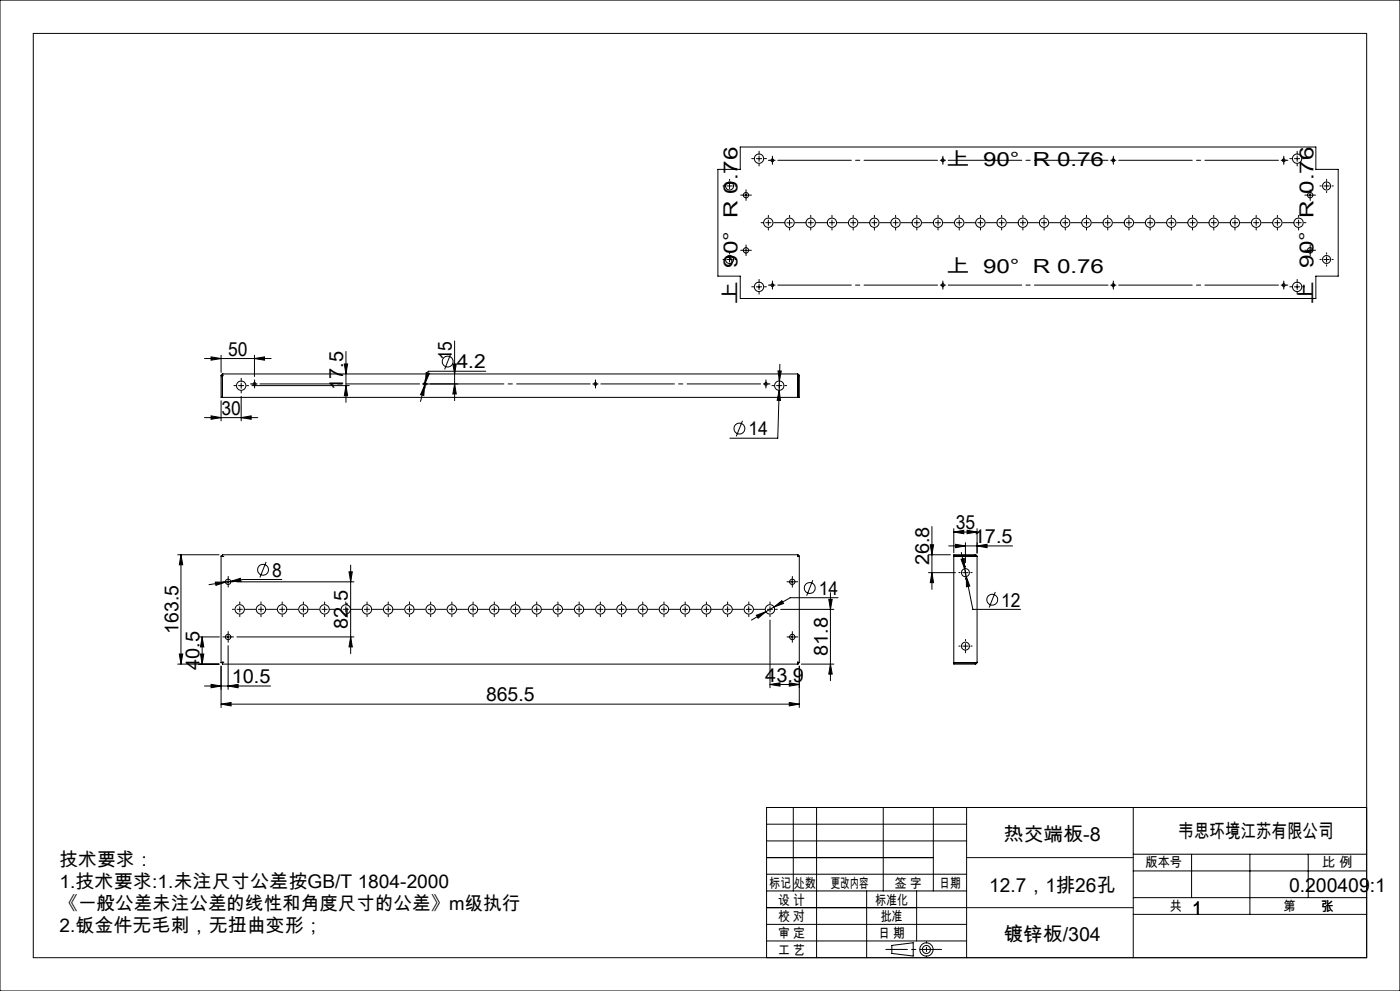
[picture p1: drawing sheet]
<svg xmlns="http://www.w3.org/2000/svg" width="420mm" height="297mm" viewBox="0 0 420 297" stroke-linecap="round" stroke-linejoin="round" font-family="sans-serif">
<g fill="none" stroke="#000" stroke-width=".3">
<path d="M0 0h420v297h-420zM215.4 50.8h6.7v-6.7h172.7v6.7h6.7v32h-6.7v6.7h-172.7v-6.7h-6.7zM218.1 55.7h1.6M218.9 55v1.5M223 58.5h1.6M223.8 57.7v1.6M226.9 47.6h1.6M227.7 46.7v1.7M333.2 48h1.6M334 47.3v1.6M388.3 47.6h1.6M389.1 46.7v1.7"/>
<path d="M392.3 58.5h1.5M393 57.7v1.6M397.2 55.7h1.6M398 55v1.5M218.1 77.8h1.6M218.9 77v1.6M223 75h1.6M223.8 74.2v1.6M236 66.8h1.7M236.9 66v1.6M392.3 75h1.5M393 74.2v1.6"/>
<path d="M397.2 77.8h1.6M398 77v1.6M226.9 86h1.6M227.7 85.2v1.6M333.2 85.5h1.6M334 84.7v1.6M388.3 86h1.6M389.1 85.2v1.6M61.3 107.5h20.1M63.3 107l3 .5-3 .4zM66.3 112.6v6.5h173.5v-6.5M66.3 106.5v5.1"/>
<path d="M66.3 112.6h.4M66.7 112.6v6.5M66.7 112.6h.1M66.7 112.5v.1M66.9 112.1l-.2 .5M66.9 112.1l-.6 .5M66.9 112.1h172.4M71.5 115.6h1.6M72.4 114.8v1.6M72.4 118.8v7.3M75.6 115.6h29.2M76.3 107.5l3-.5v.9z"/>
<path d="M76.3 106.5v6.4M103.3 109.1h1l-.5 3zM103.8 115.6l.5 3h-1zM103.8 105.3v15.3M126.7 115.1h10.7M127.4 115.5l-.3 3-.9-.2zM127.4 115.5l-1.2 4.8M127.5 114.3v1.6M127.6 114.7l-.2 .8M127.8 111.7l1 .2-1.2 2.8zM135.2 106l-1.8 4.7M135.9 109.1h1l-.5 3z"/>
<path d="M136.4 115.1l.5 3h-1zM136.4 102.2v17.9M145.7 111.3h-17.3l-.8 3.4M233 115.6h1.6M233.4 111.2h1l-.6 3zM233.8 117l.3 3h-.9zM233.8 117l-.5 14.3h-14.3M233.8 114.8v1.6M233.8 114.2v2.8M234 109.2l-.2 5M239.3 112.1l.1 .5M239.3 112.1l.5 .5"/>
<path d="M239.4 112.6h.1M239.4 112.5v.1M239.4 112.6v6.5M239.4 112.6h.4M61.3 125.2h16M63.3 124.6l3 .6-3 .5zM66.3 120.1v6M72.4 125.2l3-.6v1.1zM222.7 126.1l-1.8 4.7M279.6 157.8v18.8M286.1 159.5l3-.6v1zM286.1 158.4v7.3"/>
<path d="M286.1 159.5h7M290.1 158.9l3 .6-3 .4zM293.1 158.4v7.4M53.3 166.3h12.4M54.3 166.3l.5 3h-1zM54.3 166.3v32.7M64.6 174.4l3 .1-2.8 .9zM66.3 166.6l.6 .2M66.3 166.6v32M66.7 166.3l.2 .5M66.7 166.3h172.7M66.9 166.8h.1"/>
<path d="M67.6 174.5l-4.9 .7M67.6 174.4h1.7M68.4 173.6v1.6M69.2 174.2l2.9-.9 .2 1zM69.2 174.2l-1.6 .3M71 174.4h35.2M79.8 168.4l-1.8 4.7M84.5 173.7h-11.4l-3.9 .5M104.7 171.4h1l-.5 3zM105.2 169.4v26.5M236.9 174.4h1.6M237.7 173.6v1.6"/>
<path d="M239.3 166.8h.1M239.4 166.3l-.1 .5M239.4 166.6l-.1 .2M239.4 166.6h.4M239.4 166.3v.3M239.8 166.6l-.5 .2M239.8 166.6v32M243.8 173.9l-1.8 4.6M248.6 179.6h1.1l-.6 3zM249.1 177.6v26.4M251.4 179.1h-14.3l-4.9 2.8M278.6 171.6h8"/>
<path d="M278.6 166.3h6.5M279.1 163.3h1l-.5 3zM279.6 171.6l.5 3h-1zM284.6 163.6h19.2M286.1 166.6h6.5M286.6 163.1l3 .5-3 .5zM288.3 167.6l1-.2 .1 3.1zM288.4 165.6l1 4.9M288.8 171.6h1.6M289.4 170.5l.5 2.3M289.6 162.6v6M289.6 170.8v1.6"/>
<path d="M289.9 172.8l1 2.8-1 .3zM289.9 172.8l2 9.8h14.3M292.6 166.6l.5 .2M292.6 166.3l.4 .1 .1 .4M292.6 166.6h.1M292.6 166.3h-6.5v32.7h6.5M292.6 166.3v.3M293.1 166.8v31.7M293.1 163.6l3-.5v1zM298.6 177.4l-1.8 4.7M53.3 199h12.4M53.8 196h1l-.5 3z"/>
<path d="M59.7 190.9h6.1M60.1 196h1l-.5 3zM60.6 190.9l.5 3h-1zM60.6 190.9v8.1M66.3 199.6v12.5M66.7 199h172.7M66.9 198.5l-.2 .5M66.9 198.5l-.6 .1M66.9 198.5h.1M67.6 190.9h1.7M68.4 190.1v1.6M68.4 193.5v13.1"/>
<path d="M71 190.9h35.2M105.2 190.9l.5 3h-1zM223.8 182.6h1.6M224.6 181.8v1.6M226.9 184.4l2.9-1.1-2.4 2zM229.8 183.3l-4.4 2.5M231 185.8v20.3M232.2 181.9l2.4-1.9 .5 .9zM232.2 181.9l-2.4 1.4M234.2 182.6h16M236.9 190.9h1.6M237.7 190.1v1.6"/>
<path d="M239.3 198.5l.5 .1M239.3 198.5l.1 .5M239.3 198.5h.1M239.8 199.6v12.5M240.4 199h9.8M249.1 199l.6 3h-1.1zM286.1 198.6h6.5M288.8 193.6h1.6M289.6 192.9v1.5M292.6 198.6v.4M292.6 198.6h.1M292.7 198.6h-.1"/>
<path d="M293.1 198.5l-.5 .1M293.1 198.5l-.1 .4-.4 .1M61.3 205.6h19.9M63.3 205.1l3 .5-3 .5zM66.3 211l3-.5v1.1zM66.3 211h173.5M68.4 205.6l3-.5v1zM231 205.1l3-.5v1zM231 205.1h8.8M236.8 204.6l3 .5-3 .5zM236.8 210.5l3 .5-3 .6zM230 257h50"/>
<path d="M230 252h60M230 247h60M230 242h180v45h-180zM238 242v25M245 242v45M265 242v25M280 242v25M290 242v45M340 242v45M340 256h70M357.5 256v13M375 256v18"/>
<path d="M392.5 256v13M230 277h60M230 272h60M230 262h60M230 267h60M260 267v20M275 267v15M340 274h70M340 269h70M340 261h70M230 282h60M267.5 283.3l6.5-.8v4l-6.5-.8z"/>
<circle cx="218.9" cy="55.7" r="1.2"/>
<circle cx="223.8" cy="58.5" r=".81"/>
<circle cx="227.7" cy="47.5" r="1.41"/>
<circle cx="231.7" cy="48.1" r=".43"/>
<circle cx="282.9" cy="48" r=".42"/>
<circle cx="334" cy="48.1" r=".43"/>
<circle cx="385.1" cy="48" r=".42"/>
<circle cx="389.1" cy="47.5" r="1.41"/>
<circle cx="393.1" cy="58.5" r=".81"/>
<circle cx="398" cy="55.7" r="1.2"/>
<circle cx="218.9" cy="77.8" r="1.2"/>
<circle cx="223.8" cy="75" r=".81"/>
<circle cx="230.5" cy="66.8" r="1.4"/>
<circle cx="236.9" cy="66.8" r="1.41"/>
<circle cx="243.2" cy="66.8" r="1.41"/>
<circle cx="249.6" cy="66.8" r="1.4"/>
<circle cx="255.9" cy="66.8" r="1.41"/>
<circle cx="262.3" cy="66.8" r="1.4"/>
<circle cx="268.7" cy="66.8" r="1.41"/>
<circle cx="275" cy="66.8" r="1.41"/>
<circle cx="281.4" cy="66.8" r="1.4"/>
<circle cx="287.8" cy="66.8" r="1.41"/>
<circle cx="294.1" cy="66.8" r="1.41"/>
<circle cx="300.5" cy="66.8" r="1.4"/>
<circle cx="306.8" cy="66.8" r="1.41"/>
<circle cx="313.2" cy="66.8" r="1.4"/>
<circle cx="319.6" cy="66.8" r="1.4"/>
<circle cx="325.9" cy="66.8" r="1.41"/>
<circle cx="332.3" cy="66.8" r="1.4"/>
<circle cx="338.7" cy="66.8" r="1.41"/>
<circle cx="345" cy="66.8" r="1.41"/>
<circle cx="351.4" cy="66.8" r="1.4"/>
<circle cx="357.7" cy="66.8" r="1.41"/>
<circle cx="364.1" cy="66.8" r="1.41"/>
<circle cx="370.5" cy="66.8" r="1.4"/>
<circle cx="376.8" cy="66.8" r="1.41"/>
<circle cx="383.2" cy="66.8" r="1.4"/>
<circle cx="389.6" cy="66.8" r="1.41"/>
<circle cx="393.1" cy="75" r=".81"/>
<circle cx="398" cy="77.8" r="1.19"/>
<circle cx="227.7" cy="86" r="1.41"/>
<circle cx="231.7" cy="85.5" r=".42"/>
<circle cx="282.9" cy="85.5" r=".41"/>
<circle cx="334" cy="85.5" r=".42"/>
<circle cx="385.1" cy="85.5" r=".41"/>
<circle cx="389.1" cy="86" r="1.41"/>
<circle cx="72.4" cy="115.6" r="1.4"/>
<circle cx="76.3" cy="115.1" r=".42"/>
<circle cx="127.5" cy="115.1" r=".43"/>
<circle cx="134.3" cy="108.4" r="1.63"/>
<circle cx="178.6" cy="115.1" r=".43"/>
<circle cx="229.8" cy="115.1" r=".42"/>
<circle cx="233.8" cy="115.6" r="1.4"/>
<circle cx="221.8" cy="128.4" r="1.63"/>
<circle cx="68.5" cy="174.4" r=".8"/>
<circle cx="78.9" cy="170.8" r="1.63"/>
<circle cx="237.7" cy="174.4" r=".8"/>
<circle cx="242.9" cy="176.2" r="1.63"/>
<circle cx="289.6" cy="171.6" r="1.2"/>
<circle cx="297.7" cy="179.7" r="1.63"/>
<circle cx="68.5" cy="190.9" r=".8"/>
<circle cx="71.9" cy="182.6" r="1.4"/>
<circle cx="78.3" cy="182.6" r="1.41"/>
<circle cx="84.6" cy="182.6" r="1.41"/>
<circle cx="91" cy="182.6" r="1.4"/>
<circle cx="97.4" cy="182.6" r="1.41"/>
<circle cx="103.7" cy="182.6" r="1.4"/>
<circle cx="110.1" cy="182.6" r="1.4"/>
<circle cx="116.5" cy="182.6" r="1.41"/>
<circle cx="122.8" cy="182.6" r="1.4"/>
<circle cx="129.2" cy="182.6" r="1.41"/>
<circle cx="135.5" cy="182.6" r="1.41"/>
<circle cx="141.9" cy="182.6" r="1.4"/>
<circle cx="148.3" cy="182.6" r="1.41"/>
<circle cx="154.6" cy="182.6" r="1.4"/>
<circle cx="161" cy="182.6" r="1.4"/>
<circle cx="167.4" cy="182.6" r="1.41"/>
<circle cx="173.7" cy="182.6" r="1.4"/>
<circle cx="180.1" cy="182.6" r="1.41"/>
<circle cx="186.4" cy="182.6" r="1.41"/>
<circle cx="192.8" cy="182.6" r="1.4"/>
<circle cx="199.2" cy="182.6" r="1.41"/>
<circle cx="205.5" cy="182.6" r="1.41"/>
<circle cx="211.9" cy="182.6" r="1.4"/>
<circle cx="218.3" cy="182.6" r="1.41"/>
<circle cx="224.6" cy="182.6" r="1.4"/>
<circle cx="231" cy="182.6" r="1.4"/>
<circle cx="237.7" cy="190.9" r=".8"/>
<circle cx="289.6" cy="193.6" r="1.19"/>
<circle cx="277.9" cy="284.6" r="2"/>
<circle cx="277.9" cy="284.6" r="1.22"/>
</g>
<g fill="none" stroke="#000" stroke-width=".3" stroke-dasharray="30.5 1.3 1.3 1.3">
<path d="M217.3 55.7h-.4M218.9 54.1v-.4M218.9 57.3v.4M220.5 55.7h.4M223 58.5h-.8M223.8 57.7v-.8M223.8 59.3v.8M224.6 58.5h.8M226.1 47.5h-.6M227.7 45.9v-.6M227.7 49.1v.6M229.3 47.5h.6"/>
<path d="M230.9 48h-.4M231.7 48v-.8M231.7 48h-.8M231.7 48v.8M231.7 48h.8M231.7 47.2v-.4M231.7 48.8v.5M282.9 48v-.8M282.9 48h-.8M282.9 48v.8M282.9 48h.8M282.9 47.2v-.4"/>
<path d="M282.9 48.8v.5M334 47.2v-.4M334 48.8v.5M385.1 48v-.8M385.1 48h-.8M385.1 48v.8M385.1 48h.8M385.1 47.2v-.4M385.1 48.8v.5M385.9 48h.5M387.5 47.5h-.6M389.1 45.9v-.6"/>
<path d="M389.1 49.1v.6M390.8 47.5h.6M392.3 58.5h-.8M393.1 57.7v-.8M393.1 59.3v.8M393.9 58.5h.8M396.4 55.7h-.4M398 54.1v-.4M398 57.3v.4M399.6 55.7h.4M217.3 77.8h-.4M218.9 76.2v-.4"/>
<path d="M218.9 79.4v.4M220.5 77.8h.4M223 75h-.8M223.8 74.2v-.8M223.8 75.8v.8M224.6 75h.8M228.9 66.7h-.6M230.5 66.7v-.8M230.5 66.7h-.8M230.5 66.7v.8M230.5 66.7h.8M230.5 65.1v-.6"/>
<path d="M230.5 68.3v.6M232.1 66.7h3.2M236.9 65.1v-.6M236.9 68.3v.6M238.5 66.7h3.1M243.2 66.7v-.8M243.2 66.7h-.8M243.2 66.7v.8M243.2 66.7h.8M243.2 65.1v-.6M243.2 68.3v.6M244.8 66.7h3.2"/>
<path d="M249.6 66.7v-.8M249.6 66.7h-.8M249.6 66.7v.8M249.6 66.7h.8M249.6 65.1v-.6M249.6 68.3v.6M251.2 66.7h3.2M256 66.7v-.8M256 66.7h-.8M256 66.7v.8M256 66.7h.8M256 65.1v-.6"/>
<path d="M256 68.3v.6M257.6 66.7h3.1M262.3 66.7v-.8M262.3 66.7h-.8M262.3 66.7v.8M262.3 66.7h.8M262.3 65.1v-.6M262.3 68.3v.6M263.9 66.7h3.2M268.7 66.7v-.8M268.7 66.7h-.8M268.7 66.7v.8"/>
<path d="M268.7 66.7h.8M268.7 65.1v-.6M268.7 68.3v.6M270.3 66.7h3.1M275 66.7v-.8M275 66.7h-.8M275 66.7v.8M275 66.7h.8M275 65.1v-.6M275 68.3v.6M276.6 66.7h3.2M281.4 66.7v-.8"/>
<path d="M281.4 66.7h-.8M281.4 66.7v.8M281.4 66.7h.8M281.4 65.1v-.6M281.4 68.3v.6M283 66.7h3.2M287.8 66.7v-.8M287.8 66.7h-.8M287.8 66.7v.8M287.8 66.7h.8M287.8 65.1v-.6M287.8 68.3v.6"/>
<path d="M289.4 66.7h3.1M294.1 66.7v-.8M294.1 66.7h-.8M294.1 66.7v.8M294.1 66.7h.8M294.1 65.1v-.6M294.1 68.3v.6M295.7 66.7h3.2M300.5 66.7v-.8M300.5 66.7h-.8M300.5 66.7v.8M300.5 66.7h.8"/>
<path d="M300.5 65.1v-.6M300.5 68.3v.6M302.1 66.7h3.2M306.9 66.7v-.8M306.9 66.7h-.8M306.9 66.7v.8M306.9 66.7h.8M306.9 65.1v-.6M306.9 68.3v.6M308.5 66.7h3.1M313.2 66.7v-.8M313.2 66.7h-.8"/>
<path d="M313.2 66.7v.8M313.2 66.7h.8M313.2 65.1v-.6M313.2 68.3v.6M314.8 66.7h3.2M319.6 66.7v-.8M319.6 66.7h-.8M319.6 66.7v.8M319.6 66.7h.8M319.6 65.1v-.6M319.6 68.3v.6M321.2 66.7h3.1"/>
<path d="M326 66.7v-.8M326 66.7h-.9M326 66.7v.8M326 66.7h.8M326 65.1v-.6M326 68.3v.6M327.6 66.7h3.1M332.3 66.7v-.8M332.3 66.7h-.8M332.3 66.7v.8M332.3 66.7h.8M332.3 65.1v-.6"/>
<path d="M332.3 68.3v.6M333.9 66.7h3.2M338.7 66.7v-.8M338.7 66.7h-.8M338.7 66.7v.8M338.7 66.7h.8M338.7 65.1v-.6M338.7 68.3v.6M340.3 66.7h3.1M345 66.7v-.8M345 66.7h-.8M345 66.7v.8"/>
<path d="M345 66.7h.8M345 65.1v-.6M345 68.3v.6M346.6 66.7h3.2M351.4 66.7v-.8M351.4 66.7h-.8M351.4 66.7v.8M351.4 66.7h.8M351.4 65.1v-.6M351.4 68.3v.6M353 66.7h3.2M357.8 66.7v-.8"/>
<path d="M357.8 66.7h-.8M357.8 66.7v.8M357.8 66.7h.8M357.8 65.1v-.6M357.8 68.3v.6M359.4 66.7h3.1M364.1 66.7v-.8M364.1 66.7h-.8M364.1 66.7v.8M364.1 66.7h.8M364.1 65.1v-.6M364.1 68.3v.6"/>
<path d="M365.7 66.7h3.2M370.5 66.7v-.8M370.5 66.7h-.8M370.5 66.7v.8M370.5 66.7h.8M370.5 65.1v-.6M370.5 68.3v.6M372.1 66.7h3.2M376.9 66.7v-.8M376.9 66.7h-.8M376.9 66.7v.8M376.9 66.7h.8"/>
<path d="M376.9 65.1v-.6M376.9 68.3v.6M378.5 66.7h3.1M383.2 66.7v-.8M383.2 66.7h-.8M383.2 66.7v.8M383.2 66.7h.8M383.2 65.1v-.6M383.2 68.3v.6M384.8 66.7h3.2M389.6 66.7v-.8M389.6 66.7h-.8"/>
<path d="M389.6 66.7v.8M389.6 66.7h.8M389.6 65.1v-.6M389.6 68.3v.6M391.2 66.7h.6M392.3 75h-.8M393.1 74.2v-.8M393.1 75.8v.8M393.9 75h.8M396.4 77.8h-.4M398 76.2v-.4M398 79.4v.4"/>
<path d="M399.6 77.8h.4M226.1 85.9h-.6M227.7 84.3v-.6M227.7 87.6v.6M229.3 85.9h.6M230.9 85.4h-.4M231.7 85.4v-.8M231.7 85.4h-.8M231.7 85.4v.8M231.7 85.4h.8M231.7 84.6v-.4M231.7 86.2v.5"/>
<path d="M282.9 85.4v-.8M282.9 85.4h-.8M282.9 85.4v.8M282.9 85.4h.8M282.9 84.6v-.4M282.9 86.2v.5M334 84.6v-.4M334 86.2v.5M385.1 85.4v-.8M385.1 85.4h-.8M385.1 85.4v.8M385.1 85.4h.8"/>
<path d="M385.1 84.6v-.4M385.1 86.2v.5M385.9 85.4h.5M387.5 85.9h-.6M389.1 84.3v-.6M389.1 87.6v.6M390.8 85.9h.6M70.8 115.6h-.6M72.4 114v-.6M72.4 117.2v.6M74 115.6h.6M75.6 115.1h-.5"/>
<path d="M76.4 115.1v-.8M76.4 115.1h-.8M76.4 115.1v.8M76.4 115.1h.8M76.4 114.3v-.5M76.4 115.9v.4M127.5 114.3v-.5M127.5 115.9v.4M178.6 115.1v-.8M178.6 115.1h-.8M178.6 115.1v.8M178.6 115.1h.8"/>
<path d="M178.6 114.3v-.5M178.6 115.9v.4M229.8 115.1v-.8M229.8 115.1h-.8M229.8 115.1v.8M229.8 115.1h.8M229.8 114.3v-.5M229.8 115.9v.4M230.6 115.1h.4M232.2 115.6h-.6M233.8 114v-.6M233.8 117.2v.6"/>
<path d="M235.4 115.6h.6M67.7 174.3h-.8M68.5 173.5v-.8M68.5 175.2v.8M69.3 174.3h.8M236.9 174.3h-.8M237.7 173.5v-.8M237.7 175.2v.8M238.5 174.3h.8M288 171.6h-.4M289.6 170v-.4M289.6 173.2v.4"/>
<path d="M291.2 171.6h.5M67.7 190.9h-.8M68.5 190.1v-.8M68.5 191.7v.8M69.3 190.9h.8M70.3 182.6h-.6M71.9 182.6v-.8M71.9 182.6h-.8M71.9 182.6v.8M71.9 182.6h.8M71.9 181v-.6M71.9 184.2v.6"/>
<path d="M73.5 182.6h3.2M78.3 182.6v-.8M78.3 182.6h-.8M78.3 182.6v.8M78.3 182.6h.8M78.3 181v-.6M78.3 184.2v.6M79.9 182.6h3.2M84.7 182.6v-.8M84.7 182.6h-.8M84.7 182.6v.8M84.7 182.6h.8"/>
<path d="M84.7 181v-.6M84.7 184.2v.6M86.3 182.6h3.1M91 182.6v-.8M91 182.6h-.8M91 182.6v.8M91 182.6h.8M91 181v-.6M91 184.2v.6M92.6 182.6h3.2M97.4 182.6v-.8M97.4 182.6h-.8"/>
<path d="M97.4 182.6v.8M97.4 182.6h.8M97.4 181v-.6M97.4 184.2v.6M99 182.6h3.1M103.7 182.6v-.8M103.7 182.6h-.8M103.7 182.6v.8M103.7 182.6h.8M103.7 181v-.6M103.7 184.2v.6M105.4 182.6h3.1"/>
<path d="M110.1 182.6v-.8M110.1 182.6h-.8M110.1 182.6v.8M110.1 182.6h.8M110.1 181v-.6M110.1 184.2v.6M111.7 182.6h3.2M116.5 182.6v-.8M116.5 182.6h-.8M116.5 182.6v.8M116.5 182.6h.8M116.5 181v-.6"/>
<path d="M116.5 184.2v.6M118.1 182.6h3.1M122.8 182.6v-.8M122.8 182.6h-.8M122.8 182.6v.8M122.8 182.6h.8M122.8 181v-.6M122.8 184.2v.6M124.4 182.6h3.2M129.2 182.6v-.8M129.2 182.6h-.8M129.2 182.6v.8"/>
<path d="M129.2 182.6h.8M129.2 181v-.6M129.2 184.2v.6M130.8 182.6h3.2M135.6 182.6v-.8M135.6 182.6h-.8M135.6 182.6v.8M135.6 182.6h.8M135.6 181v-.6M135.6 184.2v.6M137.2 182.6h3.1M141.9 182.6v-.8"/>
<path d="M141.9 182.6h-.8M141.9 182.6v.8M141.9 182.6h.8M141.9 181v-.6M141.9 184.2v.6M143.5 182.6h3.2M148.3 182.6v-.8M148.3 182.6h-.8M148.3 182.6v.8M148.3 182.6h.8M148.3 181v-.6M148.3 184.2v.6"/>
<path d="M149.9 182.6h3.1M154.7 182.6v-.8M154.7 182.6h-.9M154.7 182.6v.8M154.7 182.6h.8M154.7 181v-.6M154.7 184.2v.6M156.3 182.6h3.1M161 182.6v-.8M161 182.6h-.8M161 182.6v.8M161 182.6h.8"/>
<path d="M161 181v-.6M161 184.2v.6M162.6 182.6h3.2M167.4 182.6v-.8M167.4 182.6h-.8M167.4 182.6v.8M167.4 182.6h.8M167.4 181v-.6M167.4 184.2v.6M169 182.6h3.1M173.7 182.6v-.8M173.7 182.6h-.8"/>
<path d="M173.7 182.6v.8M173.7 182.6h.8M173.7 181v-.6M173.7 184.2v.6M175.3 182.6h3.2M180.1 182.6v-.8M180.1 182.6h-.8M180.1 182.6v.8M180.1 182.6h.8M180.1 181v-.6M180.1 184.2v.6M181.7 182.6h3.2"/>
<path d="M186.5 182.6v-.8M186.5 182.6h-.8M186.5 182.6v.8M186.5 182.6h.8M186.5 181v-.6M186.5 184.2v.6M188.1 182.6h3.1M192.8 182.6v-.8M192.8 182.6h-.8M192.8 182.6v.8M192.8 182.6h.8M192.8 181v-.6"/>
<path d="M192.8 184.2v.6M194.4 182.6h3.2M199.2 182.6v-.8M199.2 182.6h-.8M199.2 182.6v.8M199.2 182.6h.8M199.2 181v-.6M199.2 184.2v.6M200.8 182.6h3.2M205.6 182.6v-.8M205.6 182.6h-.8M205.6 182.6v.8"/>
<path d="M205.6 182.6h.8M205.6 181v-.6M205.6 184.2v.6M207.2 182.6h3.1M211.9 182.6v-.8M211.9 182.6h-.8M211.9 182.6v.8M211.9 182.6h.8M211.9 181v-.6M211.9 184.2v.6M213.5 182.6h3.2M218.3 182.6v-.8"/>
<path d="M218.3 182.6h-.8M218.3 182.6v.8M218.3 182.6h.8M218.3 181v-.6M218.3 184.2v.6M219.9 182.6h3.1M224.6 181v-.6M224.6 184.2v.6M226.2 182.6h3.2M231 182.6v-.8M231 182.6h-.8M231 182.6v.8"/>
<path d="M231 182.6h.8M231 181v-.6M231 184.2v.6M232.6 182.6h.6M236.9 190.9h-.8M237.7 190.1v-.8M237.7 191.7v.8M238.5 190.9h.8M288 193.6h-.4M289.6 192v-.4M289.6 195.2v.4M291.2 193.6h.5"/>
</g>
<path d="M233.3 48h48M284.5 48h47.9M335.6 48h47.9M233.3 85.4h48M284.5 85.4h47.9M335.6 85.4h47.9M78 115.1h47.9M129.1 115.1h47.9M180.2 115.1h48" fill="none" stroke="#000" stroke-width=".3" stroke-dasharray="30.5 1.3 1.3 1.3" stroke-dashoffset="8.4"/>
<path d="M265.8 284.5h16.7" fill="none" stroke="#000" stroke-width=".3" stroke-dasharray="30.5 1.3 1.3 1.3" stroke-dashoffset="24"/>
<path d="M277.9 282.2v4.7" fill="none" stroke="#000" stroke-width=".3" stroke-dasharray="30.5 1.3 1.3 1.3" stroke-dashoffset="30"/>
<path d="M10 10h400v277h-400zM290 257h50M290 272h50" fill="none" stroke="#0a0605" stroke-width=".3"/>
<g fill="#000">
<path d="M286.1 159.5l3-.6v1zM290.1 158.9l3 .6-3 .4z"/>
<path d="M279.1 163.3h1l-.5 3zM279.6 171.6l.5 3h-1z"/>
<path d="M53.8 196h1l-.5 3zM54.3 166.3l.5 3h-1zM249.1 199l.6 3h-1.1zM248.6 179.6h1.1l-.6 3zM105.2 190.9l.5 3h-1zM104.7 171.4h1l-.5 3zM60.1 196h1l-.5 3zM60.6 190.9l.5 3h-1zM136.4 115.1l.5 3h-1zM135.9 109.1h1l-.5 3zM103.8 115.6l.5 3h-1zM103.3 109.1h1l-.5 3z"/>
<path d="M231 205.1l3-.5v1zM236.8 204.6l3 .5-3 .5zM226.9 184.4l.5 .9 2.4-2zM232.2 181.9l2.9-1-.5-.9zM63.3 205.1l3 .5-3 .5zM68.4 205.6l3-.5v1zM64.6 174.4l.2 1 2.8-.9zM69.2 174.2l3.1 .1-.2-1zM286.6 163.1l3 .5-3 .5zM293.1 163.6l3-.5v1zM288.3 167.6l1.1 2.9-.1-3.1zM289.9 172.8v3.1l1-.3zM63.3 107l3 .5-3 .4zM76.3 107.5l3-.5v.9zM233.4 111.2l.4 3 .6-3zM233.8 117l-.6 3h.9zM127.4 115.5l-1.2 2.8 .9 .2zM127.8 111.7l-.2 3 1.2-2.8z"/>
<path d="M236.8 210.5l3 .5-3 .6zM66.3 211l3-.5v1.1zM72.4 125.2l3-.6v1.1zM63.3 124.6l3 .6-3 .5z"/>
</g>
<g font-size="5.8">
<text x="283.7" y="49.9">上 90° R 0.76</text>
<text x="283.7" y="82">上 90° R 0.76</text>
<text x="221.3" y="91.5" transform="rotate(-90 221.3 91.5)">上 90° R 0.76</text>
<text x="394.1" y="91.5" transform="rotate(-90 394.1 91.5)">上 90° R 0.76</text>
<text x="68.5" y="106.6">50</text>
<text x="135.6" y="108" transform="rotate(-90 135.6 108)">15</text>
<text x="137" y="110.4">4.2</text>
<text x="103" y="117" transform="rotate(-90 103 117)">17.5</text>
<text x="66.5" y="124.3">30</text>
<text x="224.5" y="130.5">14</text>
<text x="286.7" y="158.6">35</text>
<text x="292.1" y="162.8">17.5</text>
<text x="81.6" y="172.8">8</text>
<text x="278.8" y="169.4" transform="rotate(-90 278.8 169.4)">26.8</text>
<text x="245.6" y="178.3">14</text>
<text x="300.4" y="181.8">12</text>
<text x="53.5" y="189.9" transform="rotate(-90 53.5 189.9)">163.5</text>
<text x="104.4" y="188.4" transform="rotate(-90 104.4 188.4)">82.5</text>
<text x="248.3" y="196.6" transform="rotate(-90 248.3 196.6)">81.8</text>
<text x="59.9" y="200.8" transform="rotate(-90 59.9 200.8)">40.5</text>
<text x="69.5" y="204.8">10.5</text>
<text x="229.6" y="204.3">43.9</text>
<text x="145.8" y="210.2">865.5</text>
<text x="353.6" y="251.1">韦思环境江苏有限公司</text>
<text x="301.2" y="252.1">热交端板-8</text>
<text x="296.8" y="267.2">12.7，1排26孔</text>
<text x="386.7" y="267.2">0.200409:1</text>
<text x="357.6" y="274.2">1</text>
<text x="301.2" y="282.1">镀锌板/304</text>
</g>
<g font-size="5.6">
<text x="17.9" y="259.4">技术要求：</text>
<text x="17.9" y="266.1">1.技术要求:1.未注尺寸公差按GB/T 1804-2000</text>
<text x="17.9" y="272.7">《一般公差未注公差的线性和角度尺寸的公差》m级执行</text>
<text x="17.9" y="279.4">2.钣金件无毛刺，无扭曲变形；</text>
</g>
<g font-size="4.1">
<text x="343.7" y="259.9">版本号</text>
<text x="396.6" y="259.9">比 例</text>
<text x="230.9" y="266.1">标记</text>
<text x="238.3" y="266.1">处数</text>
<text x="249.2" y="266.1">更改内容</text>
<text x="268.4" y="266.2">签 字</text>
<text x="281.7" y="266.2">日期</text>
<text x="233.4" y="271.2">设 计</text>
<text x="262.6" y="271.2">标准化</text>
<text x="351" y="272.9">共</text>
<text x="385" y="272.9">第</text>
<text x="396.5" y="272.9">张</text>
<text x="233.4" y="276.1">校 对</text>
<text x="233.4" y="281.2">审 定</text>
<text x="263.4" y="281.2">日 期</text>
<text x="264.2" y="276.1">批准</text>
<text x="233.4" y="286.2">工 艺</text>
</g>
</svg>
